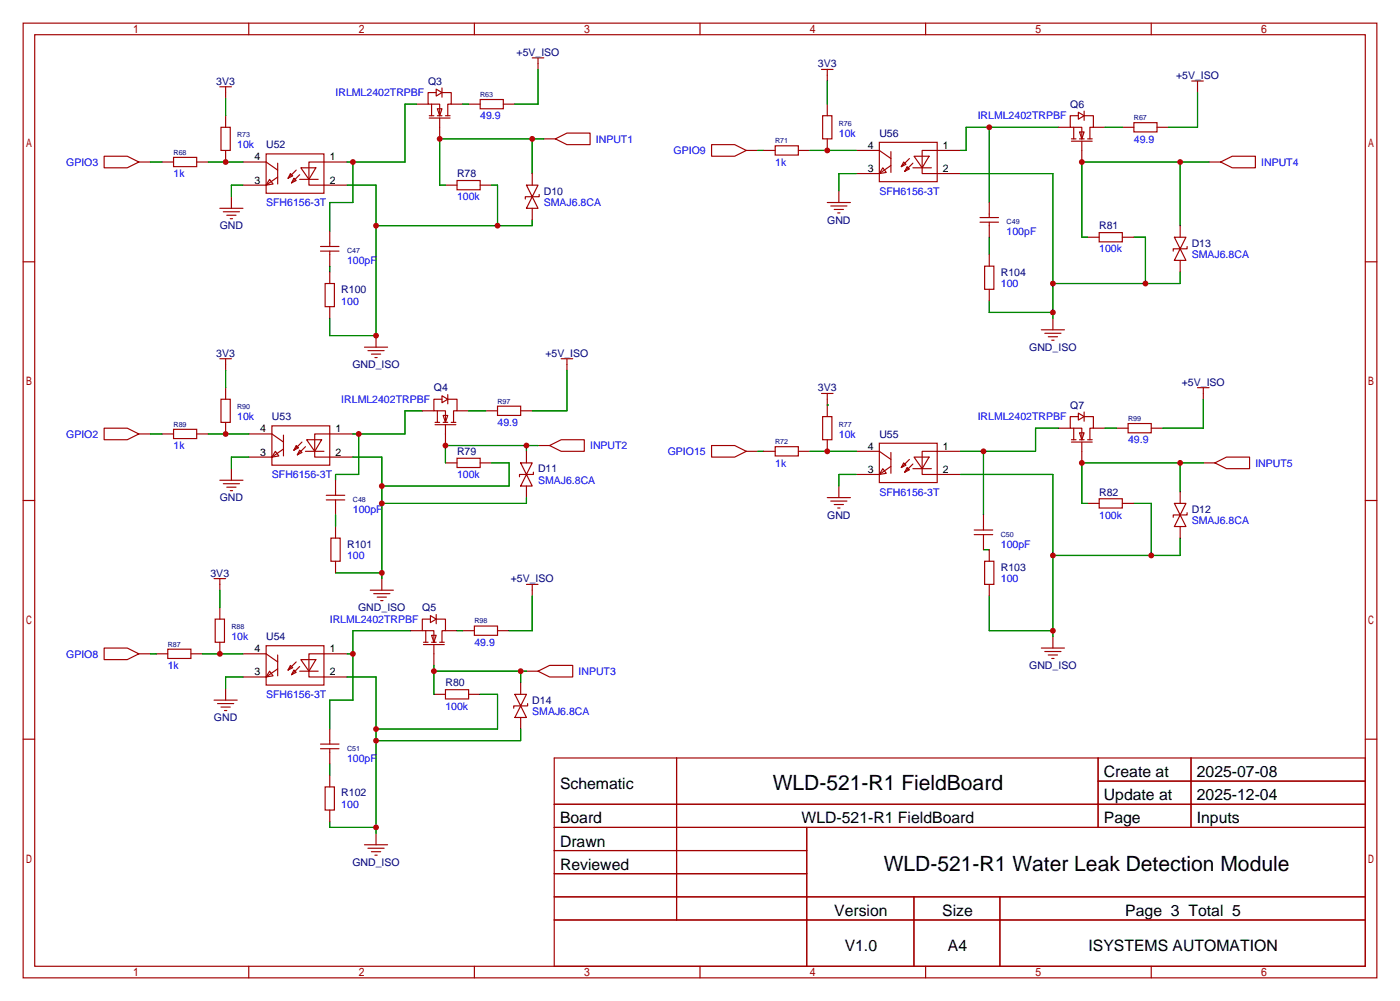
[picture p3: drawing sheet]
<svg xmlns="http://www.w3.org/2000/svg" width="307mm" height="220mm" viewBox="0 0 307 220" stroke-linecap="round" stroke-linejoin="round" font-family="sans-serif">
<g fill="none" stroke="#a10000" stroke-width=".25">
<path d="M5.1 5.1h297.2v209.5h-297.2zM7.6 7.6h292.1v204.5h-292.1zM48.3 19h2.5M49.5 19v2.6M54.6 5.1v2.5M95.8 19.6l1.2 .7-1.2 .8zM97 19.3v2M104.1 5.1v2.5M116.8 12.7h2.6M118.1 12.7v2.5M153.7 5.1v2.5M180.3 15.2h2.6"/>
<path d="M181.6 15.2v2.6M203.2 5.1v2.5M252.7 5.1v2.5M261.6 17.8h2.6M262.9 17.8v2.5M22.9 34.3h5l2.6 1.3-2.6 1.2h-5zM30.5 35.6h2.5M35.6 35.6h2.5M38.1 34.5h5.1v2.1h-5.1zM43.2 35.6h2.5M48.5 27.9h2v5.1h-2zM49.5 25.4v2.5"/>
<path d="M49.5 33v2.6M53.3 35.6h5.1l2.6 1.7M58.4 33.8h12.7v8.6h-12.7zM59.2 39.4l.7 1-1.5 .2zM61 38.9l-2.6 1.7M61 35.8v4.6M63.8 38.1l.5 .5-1.1 .5zM64.5 39.1l.5 .5-1 .5zM65 37.3l-1.8 1.8M65.8 38.4l-1.8 1.7M65.8 39.4h4M66 36.8h3.3l-1.5 2.6z"/>
<path d="M76.2 35.6h-8.4v5h8.4M91.4 22.9h2.6M94.2 25.9h4.6M94.2 25.4h1M94.7 22.9v2.5M95.8 20.3h-1.8v2.6h2.5v2.5M96 23.9h1l-.5 1.5zM96 25.4h1M96.5 25.9v4.6M97 20.3h2.1v2.6h-.8v2.5M97.8 25.4h1M99.1 22.9h2.5"/>
<path d="M100.3 39.6h5.1v2.1h-5.1zM102.9 22.9h2.5M105.4 21.8h5.1v2.1h-5.1zM110.5 22.9h2.5M116.8 38.1v2.5M119.4 30.5h2.5M121.9 30.5l2.6-1.3h5v2.6h-5zM156.2 31.8h5.1l2.5 1.2-2.5 1.3h-5.1zM163.8 33h2.6M167.6 33h2.6M170.2 32h5.1v2h-5.1zM175.3 33h2.5"/>
<path d="M180.6 25.4h2v5.1h-2zM181.6 22.9v2.5M181.6 30.5v2.5M188 33h5l2.6 1.8M188 38.1h5M193 31.2h12.7v8.7h-12.7zM193.8 36.8l.8 1-1.6 .3zM195.6 33.3v4.5M195.6 36.3l-2.6 1.8M198.4 35.6l.5 .5-1 .5zM199.1 36.6l.5 .5-1 .5zM199.6 34.8l-1.7 1.8"/>
<path d="M200.4 35.8l-1.8 1.8M200.4 36.8h4.1M200.7 34.3h3.3l-1.6 2.5zM210.8 33h-8.4v5.1h8.4M232.4 27.9h2.5M235.2 30.5h1M235.2 31h4.6M235.7 27.9v2.6M236.7 24.6l1.3 .8-1.3 .8zM236.7 25.4h-1.8v2.5h2.6v2.6M237 29h1l-.5 1.5zM237 30.5h1"/>
<path d="M237.5 31v4.6M238 25.4h2v2.5h-.7v2.6M238 24.4v2M238.8 30.5h1M240 27.9h2.6M246.4 27.9h2.5M248.9 26.9h5.1v2.1h-5.1zM254 27.9h2.5M265.4 35.6h2.6M268 35.6l2.5-1.3h5.1v2.5h-5.1zM5.1 57.5h2.5M48.3 45.7h5"/>
<path d="M49 46.5h3.6M49.8 47.2h2M50.5 48h.6M50.8 43.2v2.5M53.3 40.6h5.1M70.4 55.1h4M70.4 54.1h4M72.4 50.8v3.3M72.4 55.1v3.3M72.4 59.7v2.5M97.8 40.6h2.5M105.4 40.6h2.5"/>
<path d="M115.6 40.6h2.5l-1.3 2.6zM116.8 43.2l1.3 2.5h-2.5zM116.8 45.7v2.6M118.4 42.7v.5h-3.1v.5M181.6 44.4h5.1M182.4 45.2h3.5M183.1 46h2.1M183.9 46.7h.5M184.1 41.9v2.5M215.1 48.8h4.1M215.1 47.8h4.1M216.2 58.4h2v5.1h-2z"/>
<path d="M217.2 44.4v3.4M217.2 48.8v3.3M217.2 55.9v2.5M238.8 52.1h2.5M241.3 51.1h5.1v2h-5.1zM246.4 52.1h2.5M257.8 52.1h2.5l-1.2 2.5zM259.1 54.6l1.2 2.5h-2.5zM259.1 49.5v2.6M259.1 57.1v2.6M260.6 54.1v.5h-3v.5M299.7 57.5h2.6"/>
<path d="M48.3 78.7h2.5M49.5 78.7v2.6M71.4 62.2h2v5.1h-2zM72.4 67.3v2.5M80 76.2h5.1M80.8 77h3.5M81.5 77.7h2.1M82.3 78.5h.5M82.5 73.7v2.5M123.2 78.7h2.5M124.5 78.7v2.6M217.2 63.5v2.5"/>
<path d="M228.6 72.4h5.1M229.4 73.2h3.5M230.1 73.9h2.1M230.9 74.7h.5M231.1 69.8v2.6M22.9 94h5l2.6 1.2-2.6 1.3h-5zM30.5 95.2h2.5M35.6 95.2h2.5M38.1 94.2h5.1v2.1h-5.1zM43.2 95.2h2.5M48.5 87.6h2v5.1h-2zM49.5 85.1v2.5"/>
<path d="M49.5 92.7v2.5M54.6 95.2h5.1l2.5 1.8M59.7 93.5h12.7v8.6h-12.7zM60.5 99.1l.7 1-1.5 .2zM62.2 98.6l-2.5 1.7M62.2 95.5v4.6M65 97.8l.5 .5-1 .5zM65.8 98.8l.5 .5-1 .5zM66.3 97l-1.8 1.8M67.1 98l-1.8 1.8M67.1 99.1h4M67.3 96.5h3.3l-1.5 2.6z"/>
<path d="M77.5 95.2h-8.4v5.1h8.4M92.7 90.2h2.5M95.5 93.2h4.6M95.5 92.7h1M96 90.2v2.5M97 86.9l1.3 .7-1.3 .8zM97 87.6h-1.8v2.6h2.6v2.5M97.3 91.2h1l-.5 1.5zM97.3 92.7h1M97.8 93.2v4.6M98.3 87.6h2v2.6h-.7v2.5M98.3 86.6v2"/>
<path d="M99.1 92.7h1M100.3 90.2h2.6M106.7 90.2h2.5M109.2 89.2h5.1v2h-5.1zM114.3 90.2h2.5M115.6 99.1v2.5M118.1 97.8h2.5M120.6 97.8l2.6-1.3h5.1v2.6h-5.1zM156.2 97.8h5.1l2.5 1.3-2.5 1.2h-5.1zM163.8 99.1h2.6M167.6 99.1h2.6M170.2 98h5.1v2.1h-5.1z"/>
<path d="M175.3 99.1h2.5M180.3 86.4h2.6M180.6 91.4h2v5.1h-2zM181.6 86.4v5M181.6 96.5v2.6M188 99.1h5l2.6 1.7M193 97.3h12.7v8.6h-12.7zM195.6 99.3v4.6M210.8 99.1h-8.4v5h8.4M232.4 94h2.5M235.2 97h4.6M235.2 96.5h1"/>
<path d="M235.7 94v2.5M236.7 90.7l1.3 .7-1.3 .8zM236.7 91.4h-1.8v2.6h2.6v2.5M237 95h1l-.5 1.5zM237 96.5h1M237.5 97v4.6M238 91.4h2v2.6h-.7v2.5M238 90.4v2.1M238.8 96.5h1M240 94h2.6M245.1 94h2.5M247.6 93h5.1v2h-5.1z"/>
<path d="M252.7 94h2.6M262.9 85.1h2.5M264.2 85.1v2.5M5.1 109.9h2.5M48.3 105.4h5M49 106.2h3.6M49.8 106.9h2M50.5 107.7h.6M50.8 102.9v2.5M54.6 100.3h5.1M71.6 109.7h4.1M71.6 108.7h4.1"/>
<path d="M72.6 118.1h2.1v5.1h-2.1zM73.7 105.4v3.3M73.7 109.7v3.3M73.7 115.6v2.5M97.8 101.6h2.5M100.3 100.6h5.1v2h-5.1zM105.4 101.6h2.5M114.3 101.6h2.5l-1.2 2.5zM115.6 104.1l1.2 2.6h-2.5zM115.6 106.7v2.5M117.1 103.6v.5h-3.1v.5M181.6 109.2h5.1"/>
<path d="M182.4 110h3.5M183.1 110.7h2.1M183.9 111.5h.5M184.1 106.7v2.5M188 104.1h5M193.8 102.9l.8 1-1.6 .2zM195.6 102.4l-2.6 1.7M198.4 101.6l.5 .5-1 .5zM199.1 102.6l.5 .5-1 .5zM199.6 100.8l-1.7 1.8M200.4 101.9l-1.8 1.7M200.4 102.9h4.1"/>
<path d="M200.7 100.3h3.3l-1.6 2.6zM213.9 117.3h4M213.9 116.3h4M215.9 113v3.3M215.9 117.3v3.3M238.8 110.5h2.5M241.3 109.5h5.1v2h-5.1zM246.4 110.5h2.5M257.8 110.5h2.5l-1.2 2.5zM259.1 113l1.2 2.6h-2.5zM259.1 107.9v2.6M259.1 115.6v2.5"/>
<path d="M260.6 112.5v.5h-3v.5M264.2 101.6h2.5M266.7 101.6l2.5-1.3h5.1v2.6h-5.1zM299.7 109.9h2.6M47 127h2.5M47.2 135.9h2.1v5.1h-2.1zM48.3 127v2.5M48.3 133.3v2.6M73.7 123.2v2.5M81.3 129.5h5.1M82 130.3h3.6M82.8 131.1h2"/>
<path d="M83.6 131.8h.5M83.8 127v2.5M90.2 138.4h2.5M93.5 138.4v2.6M94.5 135.1l1.3 .8-1.3 .8zM94.5 135.9h-1.8v2.5h2.5v2.6M94.7 139.4h1.1l-.6 1.6zM95.8 135.9h2v2.5h-.8v2.6M95.8 134.9v2M97.8 138.4h2.5M101.6 138.4h2.5M104.1 137.4h5.1v2h-5.1z"/>
<path d="M109.2 138.4h2.6M115.6 128.3h2.5M116.8 128.3v2.5M216.2 123.2h2v5.1h-2zM217.2 120.6v2.6M217.2 128.3v2.5M231.1 139.7v2.5M22.9 142.2h5l2.6 1.3-2.6 1.3h-5zM30.5 143.5h2.5M34.3 143.5h2.5M36.8 142.5h5.1v2h-5.1zM41.9 143.5h2.5"/>
<path d="M47 153.7h5.1M47.8 154.4h3.5M48.3 141v2.5M48.5 155.2h2M49.3 156h.5M49.5 151.1v2.6M53.3 143.5h5.1l2.6 1.8M53.3 148.6h5.1M58.4 141.7h12.7v8.7h-12.7zM59.2 147.3l.7 1-1.5 .3zM61 143.8v4.5M61 146.8l-2.6 1.8"/>
<path d="M63.8 146l.5 .6-1.1 .5zM64.5 147.1l.5 .5-1 .5zM65 145.3l-1.8 1.8M65.8 146.3l-1.8 1.8M65.8 147.3h4M66 144.8h3.3l-1.5 2.5zM76.2 143.5h-8.4v5.1h8.4M93 141.5h4.5M93 141h1M94.7 141h1.1M95.2 141.5v4.5M95.2 152.4h2.6"/>
<path d="M96.5 141h1M97.8 151.4h5.1v2h-5.1zM102.9 152.4h2.5M113 152.4h2.6l-1.3 2.5zM114.3 154.9l1.3 2.6h-2.6zM114.3 149.9v2.5M114.3 157.5v2.5M115.6 147.3h2.5M115.8 154.4v.5h-3v.5M118.1 147.3l2.5-1.3h5.1v2.6h-5.1zM228.6 142.2h5.1M229.4 143h3.5"/>
<path d="M230.1 143.8h2.1M230.9 144.5h.5M5.1 162.2h2.5M70.4 164.3h4M70.4 163.3h4M71.4 172.7h2v5.1h-2zM72.4 160v3.3M72.4 164.3v3.3M72.4 170.2v2.5M72.4 177.8v2.5M121.7 166.4h178v45.7h-178zM121.7 176.5h178"/>
<path d="M148.5 166.4v35.5M241.1 166.4v15.2M241.1 171.4h58.6M261.5 166.4v15.2M299.7 162.2h2.6M80 185.4h5.1M80.8 186.2h3.5M81.5 186.9h2.1M82.3 187.7h.5M82.5 182.9v2.5M121.7 181.6h178M121.7 186.7h55.4"/>
<path d="M121.7 196.8h178M121.7 191.8h55.4M177.1 181.6v30.5M200.6 196.8v15.3M219.5 196.8v15.3M54.6 212.1v2.5M104.1 212.1v2.5M121.7 201.9h178M153.7 212.1v2.5M203.2 212.1v2.5M252.7 212.1v2.5"/>
</g>
<g fill="none" stroke="#008700" stroke-width=".25">
<path d="M118.1 15.2v7.7h-5.1M181.6 17.8v5.1M33 35.6h2.6M45.7 35.6h7.6M49.5 21.6v3.8M77.5 35.6v8.8h-5.1v6.4M91.4 22.9h-2.5v12.7h-12.7M101.6 22.9h1.3M116.8 30.5v7.6M119.4 30.5h-22.9v10.1h1.3M166.4 33h1.2M177.8 33h10.2"/>
<path d="M188 38.1h-3.9v3.8M210.8 38.1h20.3v31.7M217.2 27.9v16.5M232.4 27.9h-20.3v5.1h-1.3M242.6 27.9h3.8M259.1 35.6v13.9M262.9 20.3v7.6h-6.4M265.4 35.6h-27.9v16.5h1.3M53.3 40.6h-2.5v2.6M72.4 58.4v1.3M76.2 40.6h6.3v33.1h-10.1v-3.9M107.9 40.6h1.3v8.9"/>
<path d="M116.8 48.3v1.2h-34.3M217.2 52.1v3.8M248.9 52.1h2.6v10.1M259.1 59.7v2.5h-28M217.2 66v2.6h13.9M33 95.2h2.6M45.7 95.2h8.9M49.5 81.3v3.8M78.7 95.2v8.9h-5v1.3M92.7 90.2h-3.8v5h-11.4M102.9 90.2h3.8M115.6 97.8v1.3"/>
<path d="M118.1 97.8h-20.3v3.8M124.5 81.3v8.9h-7.7M166.4 99.1h1.2M177.8 99.1h10.2M181.6 88.9h.1M215.9 99.1v13.9M232.4 94h-5.1v5.1h-16.5M242.6 94h2.5M264.2 87.6v6.4h-8.9M54.6 100.3h-3.8v2.6M73.7 113v2.6M77.5 100.3h6.3v26.7"/>
<path d="M107.9 101.6h3.9v5.1h-28M115.6 109.2v1.3h-31.8M188 104.1h-3.9v2.6M210.8 104.1h20.3v35.6M248.9 110.5h3.8v11.4M259.1 118.1v3.8h-28M259.1 101.6v6.3M264.2 101.6h-26.7v8.9h1.3M48.3 129.5v3.8M73.7 125.7h10.1M90.2 138.4h-12.7v15.3h-5.1v6.3M100.3 138.4h1.3"/>
<path d="M116.8 130.8v7.6h-5M215.9 120.6h1.3M217.2 130.8v7.6h13.9M33 143.5h1.3M44.4 143.5h8.9M53.3 148.6h-3.8v2.5M76.2 143.5h1.3M76.2 148.6h6.3v34.3M95.2 146v6.4M95.2 147.3h20.4M105.4 152.4h3.8v7.6h-26.7M114.3 147.3v2.6"/>
<path d="M72.4 167.6v2.6M114.3 160v2.6h-31.8M72.4 180.3v1.3h10.1"/>
</g>
<g fill="#c00">
<circle cx="231.1" cy="138.4" r=".63"/>
<circle cx="231.1" cy="121.9" r=".63"/>
<circle cx="252.7" cy="121.9" r=".63"/>
<circle cx="231.1" cy="68.6" r=".63"/>
<circle cx="231.1" cy="62.2" r=".63"/>
<circle cx="251.5" cy="62.2" r=".63"/>
<circle cx="78.7" cy="95.2" r=".63"/>
<circle cx="215.9" cy="99.1" r=".63"/>
<circle cx="77.5" cy="143.5" r=".63"/>
<circle cx="217.2" cy="27.9" r=".63"/>
<circle cx="49.5" cy="35.6" r=".63"/>
<circle cx="181.6" cy="33" r=".63"/>
<circle cx="181.6" cy="99.1" r=".63"/>
<circle cx="96.5" cy="30.5" r=".63"/>
<circle cx="116.8" cy="30.5" r=".63"/>
<circle cx="97.8" cy="97.8" r=".63"/>
<circle cx="115.6" cy="97.8" r=".63"/>
<circle cx="95.3" cy="147.3" r=".63"/>
<circle cx="114.3" cy="147.3" r=".63"/>
<circle cx="237.5" cy="35.6" r=".63"/>
<circle cx="259.1" cy="35.6" r=".63"/>
<circle cx="237.5" cy="101.6" r=".63"/>
<circle cx="259.1" cy="101.6" r=".63"/>
<circle cx="48.3" cy="143.5" r=".63"/>
<circle cx="49.5" cy="95.2" r=".63"/>
<circle cx="82.6" cy="49.5" r=".63"/>
<circle cx="109.2" cy="49.5" r=".63"/>
<circle cx="82.6" cy="73.7" r=".63"/>
<circle cx="77.5" cy="35.6" r=".63"/>
<circle cx="83.8" cy="106.7" r=".63"/>
<circle cx="83.8" cy="110.5" r=".63"/>
<circle cx="83.8" cy="125.7" r=".63"/>
<circle cx="82.6" cy="162.6" r=".63"/>
<circle cx="82.6" cy="160" r=".63"/>
<circle cx="82.6" cy="181.6" r=".63"/>
</g>
<g font-size="4.6">
<text x="169.6" y="173.5">WLD-521-R1 FieldBoard</text>
<text x="194" y="191.3">WLD-521-R1 Water Leak Detection Module</text>
</g>
<g font-size="3.5">
<text x="122.9" y="173.1">Schematic</text>
<text x="242.3" y="170.6">Create at</text>
<text x="262.7" y="170.6">2025-07-08</text>
<text x="242.3" y="175.7">Update at</text>
<text x="262.7" y="175.7">2025-12-04</text>
<text x="122.9" y="180.7">Board</text>
<text x="122.9" y="185.8">Drawn</text>
<text x="176" y="180.7">WLD-521-R1 FieldBoard</text>
<text x="242.3" y="180.7">Page</text>
<text x="262.7" y="180.7">Inputs</text>
<text x="122.9" y="190.9">Reviewed</text>
<text x="183.1" y="201.1">Version</text>
<text x="206.8" y="201.1">Size</text>
<text x="247" y="201.1">Page 3 Total 5</text>
<text x="185.4" y="208.7">V1.0</text>
<text x="208.1" y="208.7">A4</text>
<text x="239" y="208.7">ISYSTEMS AUTOMATION</text>
</g>
<g font-size="2.3" fill="#000080">
<text x="113.4" y="12.2">+5V_ISO</text>
<text x="179.6" y="14.8">3V3</text>
<text x="258.2" y="17.3">+5V_ISO</text>
<text x="47.5" y="18.6">3V3</text>
<text x="94" y="18.6">Q3</text>
<text x="234.9" y="23.7">Q6</text>
<text x="58.4" y="32.6">U52</text>
<text x="193" y="30">U56</text>
<text x="100.3" y="38.9">R78</text>
<text x="119.4" y="42.7">D10</text>
<text x="48.2" y="50.3">GND</text>
<text x="181.6" y="49.1">GND</text>
<text x="241.3" y="50.3">R81</text>
<text x="261.6" y="54.1">D13</text>
<text x="74.9" y="64.3">R100</text>
<text x="219.7" y="60.5">R104</text>
<text x="225.9" y="77">GND_ISO</text>
<text x="47.5" y="78.3">3V3</text>
<text x="77.4" y="80.8">GND_ISO</text>
<text x="119.7" y="78.3">+5V_ISO</text>
<text x="95.2" y="85.9">Q4</text>
<text x="179.6" y="85.9">3V3</text>
<text x="234.9" y="89.7">Q7</text>
<text x="259.4" y="84.6">+5V_ISO</text>
<text x="59.7" y="92.2">U53</text>
<text x="100.3" y="99.9">R79</text>
<text x="193" y="96.1">U55</text>
<text x="118.1" y="103.7">D11</text>
<text x="48.2" y="110">GND</text>
<text x="181.6" y="113.8">GND</text>
<text x="241.3" y="108.8">R82</text>
<text x="261.6" y="112.6">D12</text>
<text x="76.2" y="120.2">R101</text>
<text x="219.7" y="125.3">R103</text>
<text x="46.2" y="126.5">3V3</text>
<text x="112.1" y="127.8">+5V_ISO</text>
<text x="78.6" y="134.2">GND_ISO</text>
<text x="92.7" y="134.2">Q5</text>
<text x="58.4" y="140.5">U54</text>
<text x="225.9" y="146.9">GND_ISO</text>
<text x="97.8" y="150.7">R80</text>
<text x="116.8" y="154.5">D14</text>
<text x="47" y="158.3">GND</text>
<text x="74.9" y="174.8">R102</text>
<text x="77.4" y="190">GND_ISO</text>
</g>
<g font-size="2.3" fill="#00f">
<text x="73.7" y="21.1">IRLML2402TRPBF</text>
<text x="105.4" y="26.2">49.9</text>
<text x="214.6" y="26.2">IRLML2402TRPBF</text>
<text x="52.1" y="32.6">10k</text>
<text x="130.8" y="31.3">INPUT1</text>
<text x="147.9" y="33.8">GPIO9</text>
<text x="184.1" y="30">10k</text>
<text x="248.9" y="31.3">49.9</text>
<text x="14.5" y="36.4">GPIO3</text>
<text x="38.1" y="38.9">1k</text>
<text x="170.2" y="36.4">1k</text>
<text x="276.9" y="36.4">INPUT4</text>
<text x="58.4" y="45.3">SFH6156-3T</text>
<text x="100.3" y="44">100k</text>
<text x="119.4" y="45.3">SMAJ6.8CA</text>
<text x="193" y="42.7">SFH6156-3T</text>
<text x="221" y="51.6">100pF</text>
<text x="76.2" y="58">100pF</text>
<text x="241.3" y="55.4">100k</text>
<text x="261.6" y="56.7">SMAJ6.8CA</text>
<text x="219.7" y="63">100</text>
<text x="74.9" y="66.8">100</text>
<text x="74.9" y="88.4">IRLML2402TRPBF</text>
<text x="52.1" y="92.2">10k</text>
<text x="109.2" y="93.5">49.9</text>
<text x="214.6" y="92.2">IRLML2402TRPBF</text>
<text x="14.5" y="96.1">GPIO2</text>
<text x="38.1" y="98.6">1k</text>
<text x="129.5" y="98.6">INPUT2</text>
<text x="146.6" y="99.9">GPIO15</text>
<text x="184.1" y="96.1">10k</text>
<text x="247.6" y="97.3">49.9</text>
<text x="59.7" y="104.9">SFH6156-3T</text>
<text x="100.3" y="104.9">100k</text>
<text x="118.1" y="106.2">SMAJ6.8CA</text>
<text x="170.2" y="102.4">1k</text>
<text x="275.6" y="102.4">INPUT5</text>
<text x="77.5" y="112.6">100pF</text>
<text x="193" y="108.8">SFH6156-3T</text>
<text x="241.3" y="113.8">100k</text>
<text x="261.6" y="115.1">SMAJ6.8CA</text>
<text x="76.2" y="122.7">100</text>
<text x="219.7" y="120.2">100pF</text>
<text x="219.7" y="127.8">100</text>
<text x="72.4" y="136.7">IRLML2402TRPBF</text>
<text x="50.8" y="140.5">10k</text>
<text x="104.1" y="141.8">49.9</text>
<text x="14.5" y="144.3">GPIO8</text>
<text x="36.8" y="146.9">1k</text>
<text x="127" y="148.1">INPUT3</text>
<text x="58.4" y="153.2">SFH6156-3T</text>
<text x="97.8" y="155.7">100k</text>
<text x="116.8" y="157">SMAJ6.8CA</text>
<text x="76.2" y="167.2">100pF</text>
<text x="74.9" y="177.3">100</text>
</g>
<g font-size="2.3">
<text x="55.9" y="35.2">4</text>
<text x="72.4" y="35.2">1</text>
<text x="190.5" y="32.7">4</text>
<text x="207" y="32.7">1</text>
<text x="55.9" y="40.3">3</text>
<text x="72.4" y="40.3">2</text>
<text x="190.5" y="37.8">3</text>
<text x="207" y="37.8">2</text>
<text x="57.1" y="94.9">4</text>
<text x="73.7" y="94.9">1</text>
<text x="57.1" y="100">3</text>
<text x="73.7" y="100">2</text>
<text x="190.5" y="98.7">4</text>
<text x="207" y="98.7">1</text>
<text x="190.5" y="103.8">3</text>
<text x="207" y="103.8">2</text>
<text x="55.9" y="143.2">4</text>
<text x="72.4" y="143.2">1</text>
<text x="55.9" y="148.3">3</text>
<text x="72.4" y="148.3">2</text>
</g>
<g font-size="1.6" fill="#000080">
<text x="105.4" y="21.3">R63</text>
<text x="184.1" y="27.6">R76</text>
<text x="248.9" y="26.4">R67</text>
<text x="38.1" y="34">R68</text>
<text x="52.1" y="30.2">R73</text>
<text x="170.2" y="31.4">R71</text>
<text x="221" y="49.2">C49</text>
<text x="76.2" y="55.6">C47</text>
<text x="52.1" y="89.9">R90</text>
<text x="109.2" y="88.6">R97</text>
<text x="38.1" y="93.7">R89</text>
<text x="184.1" y="93.7">R77</text>
<text x="247.6" y="92.4">R99</text>
<text x="170.2" y="97.5">R72</text>
<text x="77.5" y="110.2">C48</text>
<text x="219.7" y="117.8">C50</text>
<text x="104.1" y="136.8">R98</text>
<text x="36.8" y="141.9">R87</text>
<text x="50.8" y="138.1">R88</text>
<text x="76.2" y="164.8">C51</text>
</g>
</svg>
